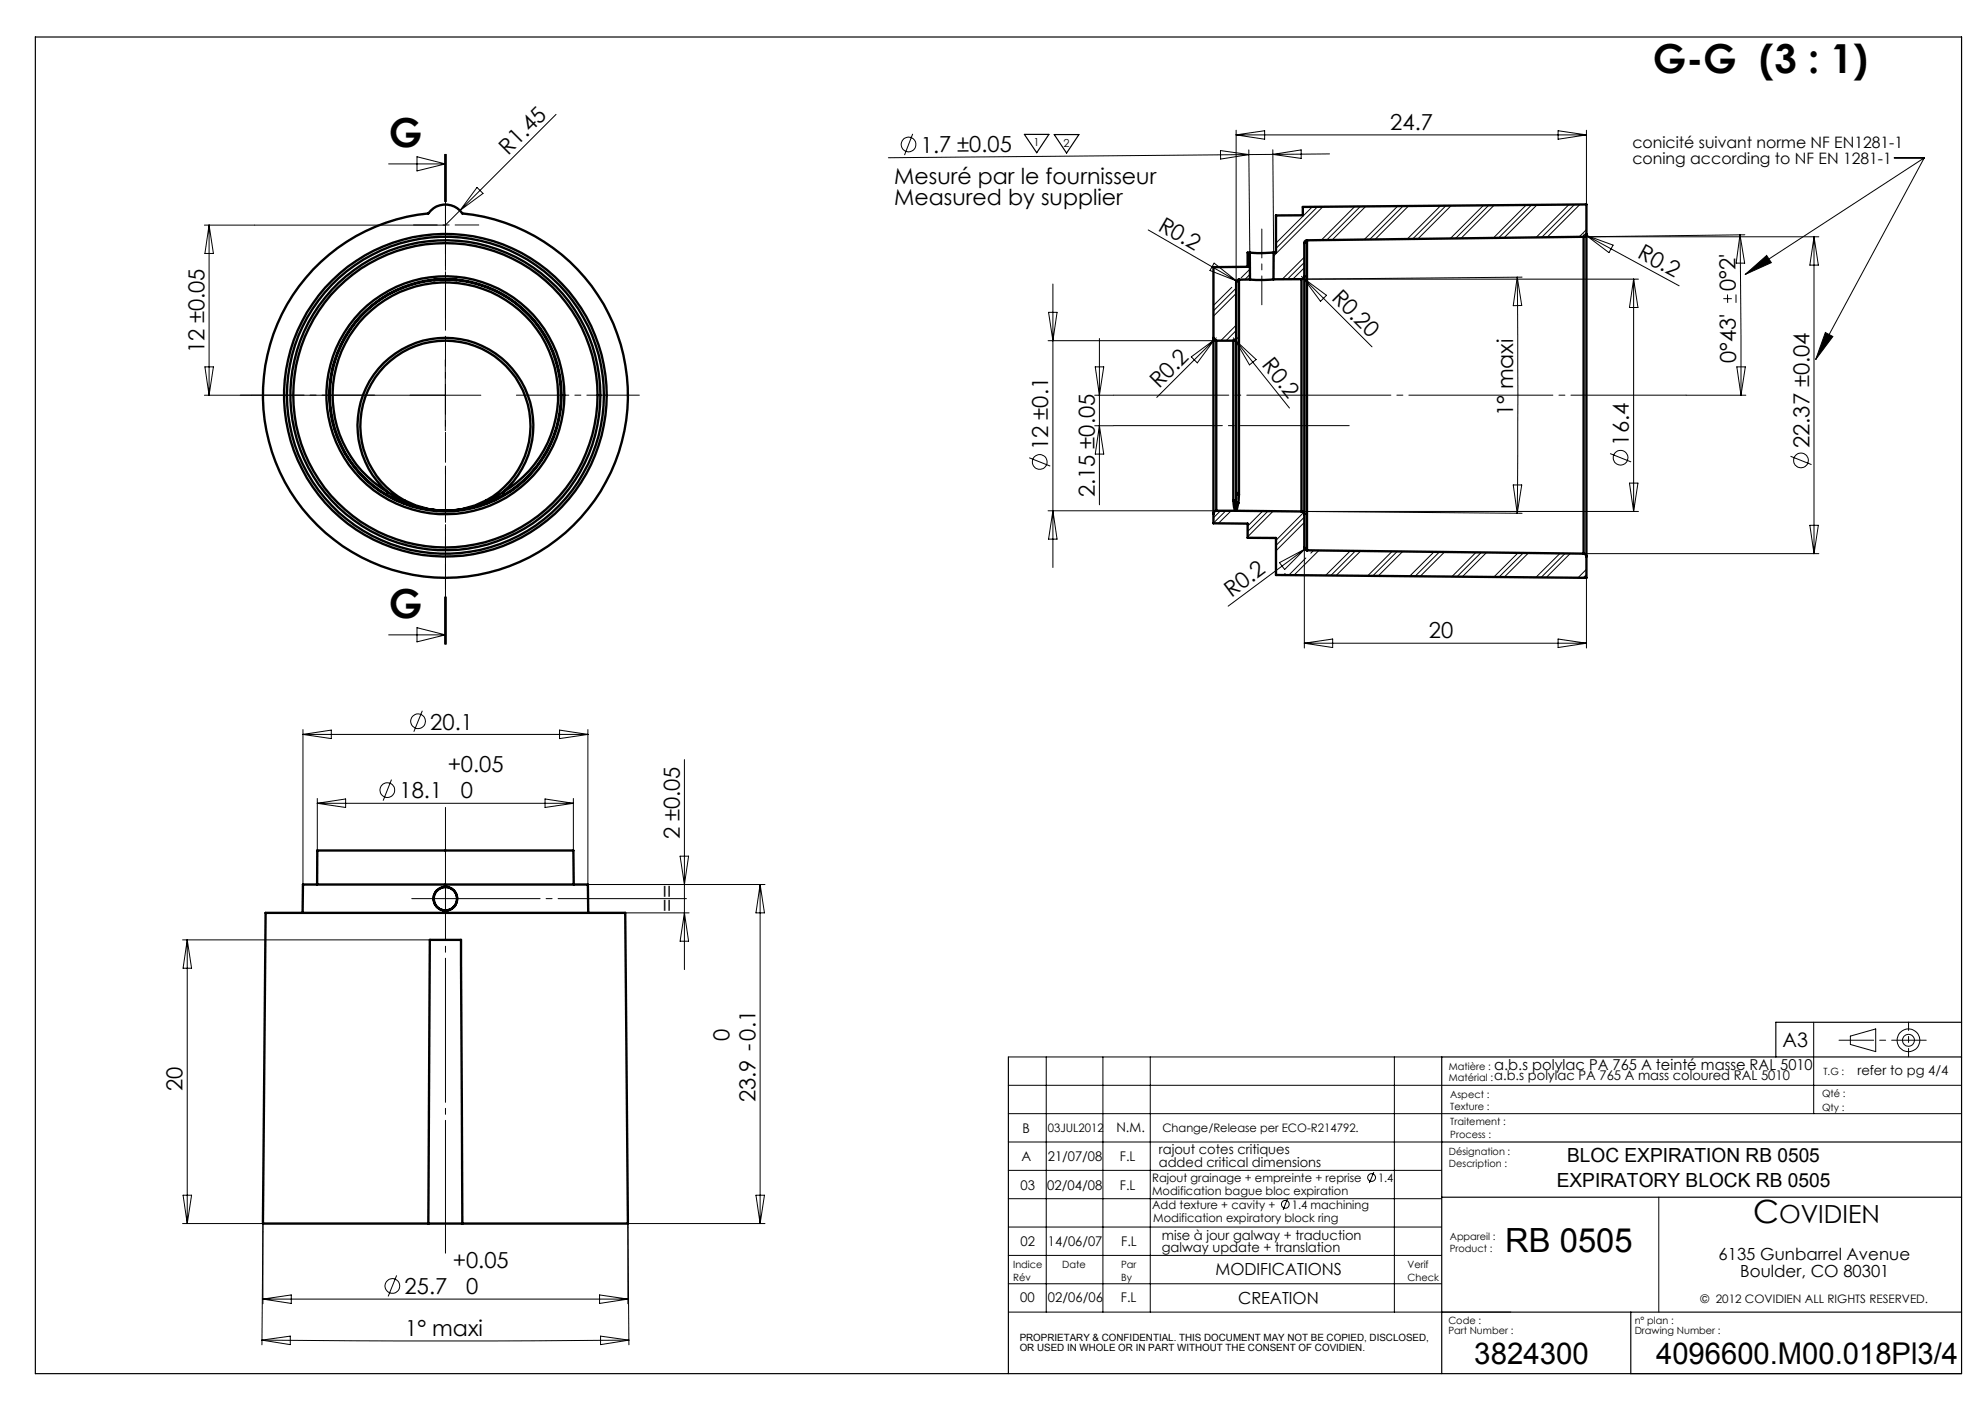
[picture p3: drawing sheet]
<svg xmlns="http://www.w3.org/2000/svg" width="420mm" height="297mm" viewBox="0 0 420 297" stroke-linecap="round" stroke-linejoin="round" font-family="sans-serif">
<g fill="none" stroke="#000" stroke-width=".21">
<path d="M82.2 34.7h12M88.2 33.2l6 1.5-6 1.5zM94.1 32.6v10M94.3 32.6v10M94.4 32.6v10M100.9 39.6l1.3 1.3-4.9 3.6zM117.7 24.2l-23.5 23.4h-50.9M193.1 28.3l-1.7 4.5M258.2 31.9l6.1 .8-6 1zM261.5 27.5v32.3M261.5 28.5h74.2M261.5 28.5l6.1-.8v1.8z"/>
<path d="M264.2 31.7l.2 21.7M264.3 32.7l-76.3 .7M269.3 31.7l.2 21.7M269.3 32.7h-5M269.3 32.7l6-1v1.8zM281.3 32.6l-12 .1M329.7 27.7l6 .8-6 1zM335.7 27.5v15.7M400.8 33.4h6.3M407.1 33.4l-37.8 24.7M407.1 33.4l-22.9 42.7M44.2 47.6v36"/>
<path d="M44.2 47.6l1 6h-1.8zM243 48.6l18.7 10.8M256.9 55.7l4.8 3.7-5.7-2.2zM261.7 59.4l.4 .4M264.5 58l-1.1 1.2M264.5 56.9l-1.9 1.9M275.4 58.5l.4 .4M275.8 58.9l14.5 14.5M275.8 58.9l4.9 3.6-1.3 1.2zM276 56.7l-2.5 2.4M276 55.5l-3.6 3.6M276 54.4l-4.7 4.7"/>
<path d="M277.6 43.8l-7.6 7.6M278.8 43.7l-8.8 8.9M279.9 43.7l-10.4 10.4M286.7 43.7l-7.1 7.1M287.8 43.7l-7.1 7.1M289 43.7l-7.1 7.1M295.7 43.6l-7 7.1M296.9 43.6l-7.1 7.1M298 43.6l-7 7M304.8 43.5l-7 7M305.9 43.5l-7 7M307.1 43.5l-7.1 7"/>
<path d="M313.9 43.5l-7 6.9M315 43.4l-7 7M316.1 43.4l-7 7M321 58.6l1 6-1.8 .1zM321 58.6l.2 25-.2 25M322.1 58.6l-46.7 .5h71.3M322.9 43.4l-6.9 6.9M324.1 43.4l-7 6.9M325.2 43.4l-7 6.9M332 43.3l-7 6.9M333.1 43.3l-6.9 6.9M334.3 43.3l-7 6.9"/>
<path d="M335.1 49.5l.5 .3M335.6 49.8l19.7 10.7M335.6 49.8l5.7 2.1-.9 1.5zM335.7 48.6l-1.5 1.5M345.7 59.1v49.1M345.7 59.1l.9 5.9h-1.8zM368.2 49.7l.2 33.9M368.2 49.7l.9 6h-1.8zM369.2 49.7l-34.1 .4h49.7M369.3 58.1l4.5-4.1 1 1.6zM383.8 50.1v67M383.8 50.1l.9 6h-1.8z"/>
<path d="M43.4 77.6h1.8l-1 6zM94.2 76.1v15M221.8 72.1h35.6M221.9 66.1h1.8l-.9 6zM222.8 60.1v59.9M231.7 77.6h1.8l-.9 6zM232.6 71.6v35.2M252.1 75.5l4.8-3.6-3.6 4.9zM257.4 71.5l-12.6 12.6M260.6 60.8l-3.8 3.8M260.9 71.5l.4 .4M261.3 71.9l11.5 14.4"/>
<path d="M261.3 71.9l4.5 4.2-1.4 1.1zM261.5 62.1l-4.7 4.8M261.5 61l-4.7 4.8M261.5 69.9l-2.1 2.2M261.5 68.8l-3.2 3.3M261.5 71l-.1 .2M364.6 63.2h1.8M365.5 62.3v1.8M367.3 62.3v1.8M367.5 77.6h1.8l-.9 6zM386.2 70.3l1.6 .9-3.6 4.9zM43.3 83.6h58.4"/>
<path d="M217.8 96.8l4.4 1.8M231.6 83.6h4M231.6 90.1h4M232.6 90.1l.9 6h-1.8zM340.7 96l4.4 1.7M356.8 83.6h12.6M378.8 96.5l4.5 1.8M221.8 108.1h35.6M222.8 108.1l.9 5.9h-1.8zM258.2 108.1l-1.4 1.4M259.4 108.1l-2.6 2.6M260.5 108.1l-2.7 2.6"/>
<path d="M267.2 108.1l-3.2 3.2M268.3 108.1l-4.3 4.3M269.4 108.1l-5.4 5.5M270.7 119l5.4-2.8-4.3 4.3zM275.8 108.4l-5.8 5.9M276 115.8v21.3M276 110.5l-6 6M276 109.4l-6 6M276.1 116.2l-16.2 12M276.3 118l-3.6 3.7M276.6 115.8l-.5 .4M278 116.4l-.6 .6"/>
<path d="M279 116.4l-5.2 5.3M285.7 116.5l-5.2 5.2M286.8 116.5l-5.2 5.2M287.9 116.6l-5.2 5.1M294.6 116.6l-5.2 5.2M295.7 116.6l-5.2 5.2M296.8 116.7l-5.2 5.1M303.4 116.7l-5.1 5.2M304.6 116.8l-5.2 5.1M305.6 116.8l-5.1 5.1M312.3 116.8l-5.1 5.2M313.4 116.9l-5.1 5.1"/>
<path d="M314.5 116.9l-5.1 5.1M320.2 102.6h1.8l-1 6zM321.2 117l-5.1 5.1M322.3 117l-5.1 5.1M323.4 117l-5.1 5.1M330.1 117.1l-5.1 5M331.2 117.1l-5.1 5M332.2 117.1l-5 5M335.1 117.1h49.7M344.8 102.2h1.8l-.9 6zM346.7 108.2h-71.3l46.7 .4M382.9 111.1h1.8l-.9 6z"/>
<path d="M82.2 134.3h12M88.2 132.8l6 1.5-6 1.5zM94.1 126.3v10M94.3 126.3v10M94.4 126.3v10zM271.9 121.3l-.3 .4M276 136.1h59.7M276 136.1l6-.9v1.8zM329.7 135.2l6 .9-6 .9zM335.7 122.2v14.9M335.7 121.6l-.7 .6M335.7 120.4l-1.8 1.8"/>
<path d="M64.1 154.3v32.8M64.1 155.4h60.3M64.1 155.4l6-1v1.8zM89.4 150.4l-1.8 4.4M118.4 154.4l6 1-6 .8zM124.4 154.3v32.8h37.5M67.1 168.9v11M67.1 169.9h54.2M67.1 169.9l6-.9v1.8zM82.8 164.9l-1.7 4.5M115.3 169l6 .9-6 .9zM121.3 168.9v11"/>
<path d="M144.8 160.7v44.4M38.6 198.8h52.3M39.6 198.8v60M39.6 198.8l.9 6h-1.8zM132.3 193.1h13.5M143.9 181.1h1.8l-.9 6zM144.8 193.1l.9 6h-1.8zM160.8 187.1v71.7M160.8 187.1l.9 6h-1.8zM383.8 216.2v19.4M391.5 219.2l5.4-1.5v4.8l-5.4-1.6zM213.4 223.6h91.6"/>
<path d="M213.4 229.6h201.6M213.4 235.6h201.6M221.4 223.6v54M233.4 223.6v54M243.4 223.6v54M295 223.6v54M38.6 258.8h21.5M38.7 252.8h1.8l-.9 6zM132.9 258.8v17M132.9 258.8h29M132.9 258.8l.2 25.7M159.9 252.8h1.8l-.9 6z"/>
<path d="M213.4 241.6h91.6M213.4 247.6h91.6M213.4 253.6h91.6M213.4 259.6h91.6M272.4 253.6l-.9 2.3M290.7 247.9l-1 2.4M351 253.3v24.3M55.6 275.8v-17l-.2 25.7M55.6 274.8h77.3M55.6 274.8l6-.9v1.8zM83.9 269.8l-1.8 4.4M126.9 273.9l6 .9-6 .9z"/>
<path d="M213.4 265.6h91.6M213.4 271.6h91.6M213.4 277.6h106.3M55.4 283.5l6-.9v1.8zM55.4 283.5l29.1 .2 48.6-.2M127.1 282.6l6 .9-6 .9zM345.1 290.6h69.9"/>
<circle cx="192.2" cy="30.6" r="1.55"/>
<circle cx="220" cy="97.7" r="1.55"/>
<circle cx="342.9" cy="96.8" r="1.55"/>
<circle cx="381.1" cy="97.4" r="1.55"/>
<circle cx="88.5" cy="152.6" r="1.55"/>
<circle cx="82" cy="167.1" r="1.55"/>
<circle cx="403.8" cy="220.1" r="1.26"/>
<circle cx="403.8" cy="220.1" r="2.4"/>
<circle cx="271.9" cy="254.8" r=".83"/>
<circle cx="290.2" cy="249.1" r=".83"/>
<circle cx="83" cy="272" r="1.56"/>
</g>
<path d="M94.3 68.6v-26M79.3 83.6h-26.1M94.3 98.6v26M109.3 83.6h26" fill="none" stroke="#000" stroke-width=".21" stroke-dasharray="30.5 1.3 1.3 1.3" stroke-dashoffset="19.4"/>
<path d="M94.3 32.6v103.7" fill="none" stroke="#000" stroke-width=".21" stroke-dasharray="6.3 1.3 1.3 1.3" stroke-dashoffset="2.2"/>
<path d="M87.5 47.6h13.8" fill="none" stroke="#000" stroke-width=".21" stroke-dasharray="30.5 1.3 1.3 1.3" stroke-dashoffset="25.5"/>
<path d="M356.8 83.6h-121.2" fill="none" stroke="#000" stroke-width=".21" stroke-dasharray="30.5 1.3 1.3 1.3" stroke-dashoffset="6.1"/>
<path d="M267 48.4v16.1" fill="none" stroke="#000" stroke-width=".21" stroke-dasharray="30.5 1.3 1.3 1.3" stroke-dashoffset="24.4"/>
<path d="M235.6 90h49.9" fill="none" stroke="#000" stroke-width=".21" stroke-dasharray="30.5 1.3 1.3 1.3" stroke-dashoffset="7.5"/>
<path d="M94.3 170.8v94.3" fill="none" stroke="#000" stroke-width=".21" stroke-dasharray="30.5 1.3 1.3 1.3" stroke-dashoffset="2.4"/>
<path d="M87.1 190.1h58.1" fill="none" stroke="#000" stroke-width=".21" stroke-dasharray="30.5 1.3 1.3 1.3" stroke-dashoffset="3.3"/>
<path d="M7.5 7.8h407.5v282.8h-407.5zM216.7 28.4h5.2l-2.5 3.9zM223.1 28.5h5.2l-2.6 3.9zM415 216.2h-39.3v7.4M213.4 223.6v67M415 223.6h-110v67M305 241.6h110M305 253.3h110M305 277.6h110M345.1 277.6v13" fill="none" stroke="#000" stroke-width=".25"/>
<path d="M389.1 220h18.5" fill="none" stroke="#000" stroke-width=".21" stroke-dasharray="30.5 1.3 1.3 1.3" stroke-dashoffset="23.2"/>
<path d="M403.8 216.2v7.4" fill="none" stroke="#000" stroke-width=".21" stroke-dasharray="30.5 1.3 1.3 1.3" stroke-dashoffset="28.7"/>
<path d="M369.3 58.1l4.5-4.1 1 1.6zM386.2 70.3l1.6 .9-3.6 4.9z" fill="#000"/>
<g fill="none" stroke="#000" stroke-width=".5">
<path d="M66.3 57a38.9 38.9 0 0 1 24.3-11.8 4.4 4.4 0 0 1 7.2 0 38.6 38.6 0 0 1 33.2 50.4 38.6 38.6 0 0 1-56.5 21.2 38.6 38.6 0 0 1-8.2-59.8zM91.8 59.2l1.9-.1 3 .1-2.2-.1zM262.1 59.2v45.4M262.1 59.2a.6 .6 0 0 0-.6 .6v11.7M264.4 53.4h-.4v3l-7.2 .1v15M264.4 53.4l.1 5.7M264.5 59.1l-2.4 .1M269.5 59.1l-2 .1-3-.1M269.5 53.4l-2.6 .1-2.5-.1M269.5 53.4v5.7M275.4 59.1v49.1M275.4 59.1h-5.9"/>
<path d="M276 58.5a.6 .6 0 0 1-.6 .6M276 58.5v50.3M276.5 50.8a.6 .6 0 0 0-.5 .6v7.1M276.5 50.8v65.6M335.1 50.1v67M335.1 50.1l-58.6 .7M335.7 49.5a.6 .6 0 0 1-.6 .6M335.7 49.5v68.2M335.7 49.5v-6.3l-60 .6v1.7l-5.7 .1v7.8h-.5M256.8 71.5a.6 .6 0 0 0 .6 .6M256.8 71.5v37.2M257.4 72.1v36"/>
<path d="M257.4 72.1h3.5M260.9 72.1v33.7M261.5 71.5v32.6M261.5 71.5a.55 .55 0 0 1-.6 .6M81.8 104.6a24.5 24.5 0 0 1-6.2-36.8 24.5 24.5 0 0 1 37.3 0 24.5 24.5 0 0 1-6.2 36.8M81.8 104.6l3.5 1.8M82.1 104.1l-.3 .5M82.1 104.1l3.3 2M82.1 104.1a23.9 23.9 0 0 1-6.1-35.9 23.9 23.9 0 0 1 36.5 0 23.9 23.9 0 0 1-6.1 35.9M82.1 104.1a18.6 18.6 0 0 1-1.3-26.9 18.6 18.6 0 0 1 26.9 0 18.6 18.6 0 0 1-1.3 26.9M85.3 106.4a24.8 24.8 0 0 0 8.8 1.7h.1M85.4 106.1l-.1 .3"/>
<path d="M85.4 106.1a21 21 0 0 0 8.8 2M85.5 105.8a18.2 18.2 0 0 0 8.7 2.3M85.5 105.8l-.1 .3M85.5 105.8a18 18 0 0 1-5.1-27.2 18 18 0 0 1 27.7 0 18 18 0 0 1-5.2 27.2M94.2 108.1h.1M102.9 105.8a18 18 0 0 1-8.5 2.3M102.9 105.8l.1 .3M103 106.1a21 21 0 0 1-8.7 2M103 106.1l.1 .3M103.1 106.4a24.9 24.9 0 0 1-8.8 1.7M106.4 104.1l-3.4 2M106.4 104.1l.3 .5"/>
<path d="M106.7 104.6l-3.6 1.8M256.8 108.7v2l7.2 .1v3h6v7.8l65.7 .6v-4.5M257.4 108.1a.6 .6 0 0 0-.6 .6M257.4 108.1h4.1M260.9 105.8a2.51 2.51 0 0 0 .6 2.3M260.9 105.8l.6 .3M261.5 106.1v2M261.5 106.1l.5 .3M261.5 108.1h.1M261.5 104.1a.55 .55 0 0 0 .6 .5M261.5 104.1v2M261.5 108.1l13.9 .1"/>
<path d="M262 106.4l-.5 1.7M262.1 104.6l-.1 1.8M275.4 108.2a.6 .6 0 0 1 .6 .6M276 108.8v7a.6 .6 0 0 0 .5 .6M276.5 116.4l58.6 .7M335.1 117.1l.3 .1 .3 .5M64 193.1l.1-6h60.3l.1 6M67.1 187.1v-7.2h54.2l.1 7.2M90.6 258.8l.3-60h6.6l.3 60M90.6 258.8h7.2M90.6 258.8h-35l.6-65.7h76.1l.6 65.7h-35.1"/>
<circle cx="94.2" cy="83.6" r="32.8"/>
<circle cx="94.2" cy="83.6" r="34.1"/>
<circle cx="94.2" cy="83.6" r="24.6"/>
<circle cx="94.2" cy="83.6" r="32.2"/>
<circle cx="94.2" cy="83.6" r="25.2"/>
<circle cx="94.2" cy="83.6" r="33.5"/>
<circle cx="94.2" cy="190.1" r="2.48"/>
<circle cx="94.2" cy="190.1" r="2.54"/>
</g>
<g font-size="8.5">
<text x="349.7" y="15.5">G-G (3 : 1)</text>
<text x="82.3" y="31">G</text>
<text x="82.3" y="130.7">G</text>
</g>
<text font-size="7.1" x="318.5" y="264.7">RB 0505</text>
<text font-size="6.8" x="370.9" y="258.8">C</text>
<g font-size="6.3">
<text x="311.9" y="288.6">3824300</text>
<text x="350.4" y="288.6">4096600.M00.018Pl3/4</text>
</g>
<text font-size="5.3" x="376.4" y="258.8">OVIDIEN</text>
<g font-size="4.7">
<text x="294.2" y="27.5">24.7</text>
<text x="107.5" y="32.9" transform="rotate(-45 107.5 32.9)">R1.45</text>
<text x="194.8" y="32.3">1.7 ±0.05</text>
<text x="189.2" y="38.9">Mesuré par le fournisseur</text>
<text x="189.2" y="43.5">Measured by supplier</text>
<text x="244.8" y="48.6" transform="rotate(30 244.8 48.6)">R0.2</text>
<text x="346.3" y="54.4" transform="rotate(29 346.3 54.4)">R0.2</text>
<text x="281.6" y="63.2" transform="rotate(45 281.6 63.2)">R0.20</text>
<text x="367.2" y="61.6" transform="rotate(-90 367.2 61.6)">0°2'</text>
<text x="43.2" y="74.7" transform="rotate(-90 43.2 74.7)">12 ±0.05</text>
<text x="266.9" y="77.3" transform="rotate(51 266.9 77.3)">R0.2</text>
<text x="367.4" y="76.8" transform="rotate(-90 367.4 76.8)">0°43'</text>
<text x="245.2" y="82.3" transform="rotate(-45 245.2 82.3)">R0.2</text>
<text x="320.2" y="82.4" transform="rotate(-90 320.2 82.4)">maxi</text>
<text x="320.2" y="88.1" transform="rotate(-90 320.2 88.1)">1°</text>
<text x="221.8" y="95.1" transform="rotate(-90 221.8 95.1)">12 ±0.1</text>
<text x="344.7" y="94.3" transform="rotate(-90 344.7 94.3)">16.4</text>
<text x="382.8" y="94.8" transform="rotate(-90 382.8 94.8)">22.37 ±0.04</text>
<text x="231.6" y="105.2" transform="rotate(-90 231.6 105.2)">2.15 ±0.05</text>
<text x="260.6" y="126.5" transform="rotate(-37 260.6 126.5)">R0.2</text>
<text x="302.3" y="135">20</text>
<text x="91" y="154.3">20.1</text>
<text x="94.8" y="163.4">+0.05</text>
<text x="84.5" y="168.9">18.1</text>
<text x="97.5" y="168.9">0</text>
<text x="143.8" y="177.5" transform="rotate(-90 143.8 177.5)">2 ±0.05</text>
<text x="142.8" y="189.9" transform="rotate(-90 142.8 189.9)">=</text>
<text x="142.8" y="193" transform="rotate(-90 142.8 193)">=</text>
<text x="154.4" y="220.2" transform="rotate(-90 154.4 220.2)">0</text>
<text x="38.6" y="230.9" transform="rotate(-90 38.6 230.9)">20</text>
<text x="159.9" y="233.2" transform="rotate(-90 159.9 233.2)">23.9 -0.1</text>
<text x="95.8" y="268.3">+0.05</text>
<text x="85.6" y="273.8">25.7</text>
<text x="98.6" y="273.8">0</text>
<text x="85.8" y="282.6">1° maxi</text>
</g>
<text font-size="4.2" x="377.1" y="221.5">A3</text>
<g font-size="4.1">
<text x="331.6" y="245.8">BLOC EXPIRATION RB 0505</text>
<text x="329.4" y="251.1">EXPIRATORY BLOCK RB 0505</text>
</g>
<g font-size="3.5">
<text x="257.2" y="269.7">MODIFICATIONS</text>
<text x="363.6" y="266.5">6135 Gunbarrel Avenue</text>
<text x="262" y="275.9">CREATION</text>
<text x="368.2" y="270.1">Boulder, CO 80301</text>
</g>
<g font-size="3.3">
<text x="345.4" y="31.2">conicité suivant norme NF EN1281-1</text>
<text x="345.4" y="34.7">coning according to NF EN 1281-1</text>
</g>
<text font-size="3.2" x="316.2" y="226.3">a.b.s polylac PA 765 A teinté masse RAL 5010</text>
<g font-size="2.8">
<text x="393" y="227.5">refer to pg 4/4</text>
<text x="316.2" y="228.5">a.b.s polylac PA 765 A mass coloured RAL 5010</text>
<text x="216.4" y="239.8">B</text>
<text x="236.2" y="239.5">N.M.</text>
<text x="216.1" y="245.7">A</text>
<text x="221.7" y="245.7">21/07/08</text>
<text x="236.9" y="245.7">F.L</text>
<text x="245.2" y="244.2">rajout cotes critiques</text>
<text x="215.9" y="251.7">03</text>
<text x="221.6" y="251.7">02/04/08</text>
<text x="236.9" y="251.7">F.L</text>
<text x="245.2" y="246.8">added critical dimensions</text>
<text x="215.9" y="263.6">02</text>
<text x="221.7" y="263.6">14/06/07</text>
<text x="237.2" y="263.6">F.L</text>
<text x="245.8" y="262.2">mise à jour galway + traduction</text>
<text x="245.8" y="264.9">galway update + translation</text>
<text x="215.9" y="275.4">00</text>
<text x="221.7" y="275.4">02/06/06</text>
<text x="237.2" y="275.4">F.L</text>
</g>
<g font-size="2.5">
<text x="221.7" y="239.5">03JUL2012</text>
<text x="245.9" y="239.5">Change/Release per ECO-R214792.</text>
<text x="243.8" y="250">Rajout grainage + empreinte + reprise</text>
<text x="291.6" y="250">1.4</text>
<text x="243.8" y="255.7">Add texture + cavity +</text>
<text x="243.8" y="252.8">Modification bague bloc expiration</text>
<text x="273.3" y="255.7">1.4 machining</text>
<text x="244" y="258.5">Modification expiratory block ring</text>
<text x="359.8" y="275.6">© 2012 COVIDIEN ALL RIGHTS RESERVED.</text>
</g>
<g font-size="2.3">
<text x="218.7" y="31">1</text>
<text x="225" y="31">2</text>
</g>
<g font-size="2.1">
<text x="306.6" y="226.4">Matière :</text>
<text x="385.8" y="227.5">T.G :</text>
<text x="306.6" y="228.8">Matérial :</text>
<text x="306.9" y="232.2">Aspect :</text>
<text x="385.5" y="232">Qté :</text>
<text x="306.9" y="237.9">Traitement :</text>
<text x="306.9" y="234.8">Texture :</text>
<text x="385.5" y="235">Qty :</text>
<text x="306.6" y="244.4">Désignation :</text>
<text x="306.9" y="240.7">Process :</text>
<text x="306.6" y="247">Description :</text>
<text x="306.8" y="262.2">Appareil :</text>
<text x="214.4" y="268.3">Indice</text>
<text x="224.7" y="268.3">Date</text>
<text x="237.2" y="268.3">Par</text>
<text x="297.8" y="268.3">Verif</text>
<text x="306.8" y="264.8">Product :</text>
<text x="214.4" y="270.9">Rév</text>
<text x="237.2" y="270.9">By</text>
<text x="297.8" y="270.9">Check</text>
<text x="306.4" y="280">Code :</text>
<text x="345.9" y="280">n° plan :</text>
<text x="215.8" y="283.7">PROPRIETARY &amp; CONFIDENTIAL. THIS DOCUMENT MAY NOT BE COPIED, DISCLOSED,</text>
<text x="215.8" y="285.8">OR USED IN WHOLE OR IN PART WITHOUT THE CONSENT OF COVIDIEN.</text>
<text x="306.4" y="282.3">Part Number :</text>
<text x="345.9" y="282.3">Drawing Number :</text>
</g>
</svg>
